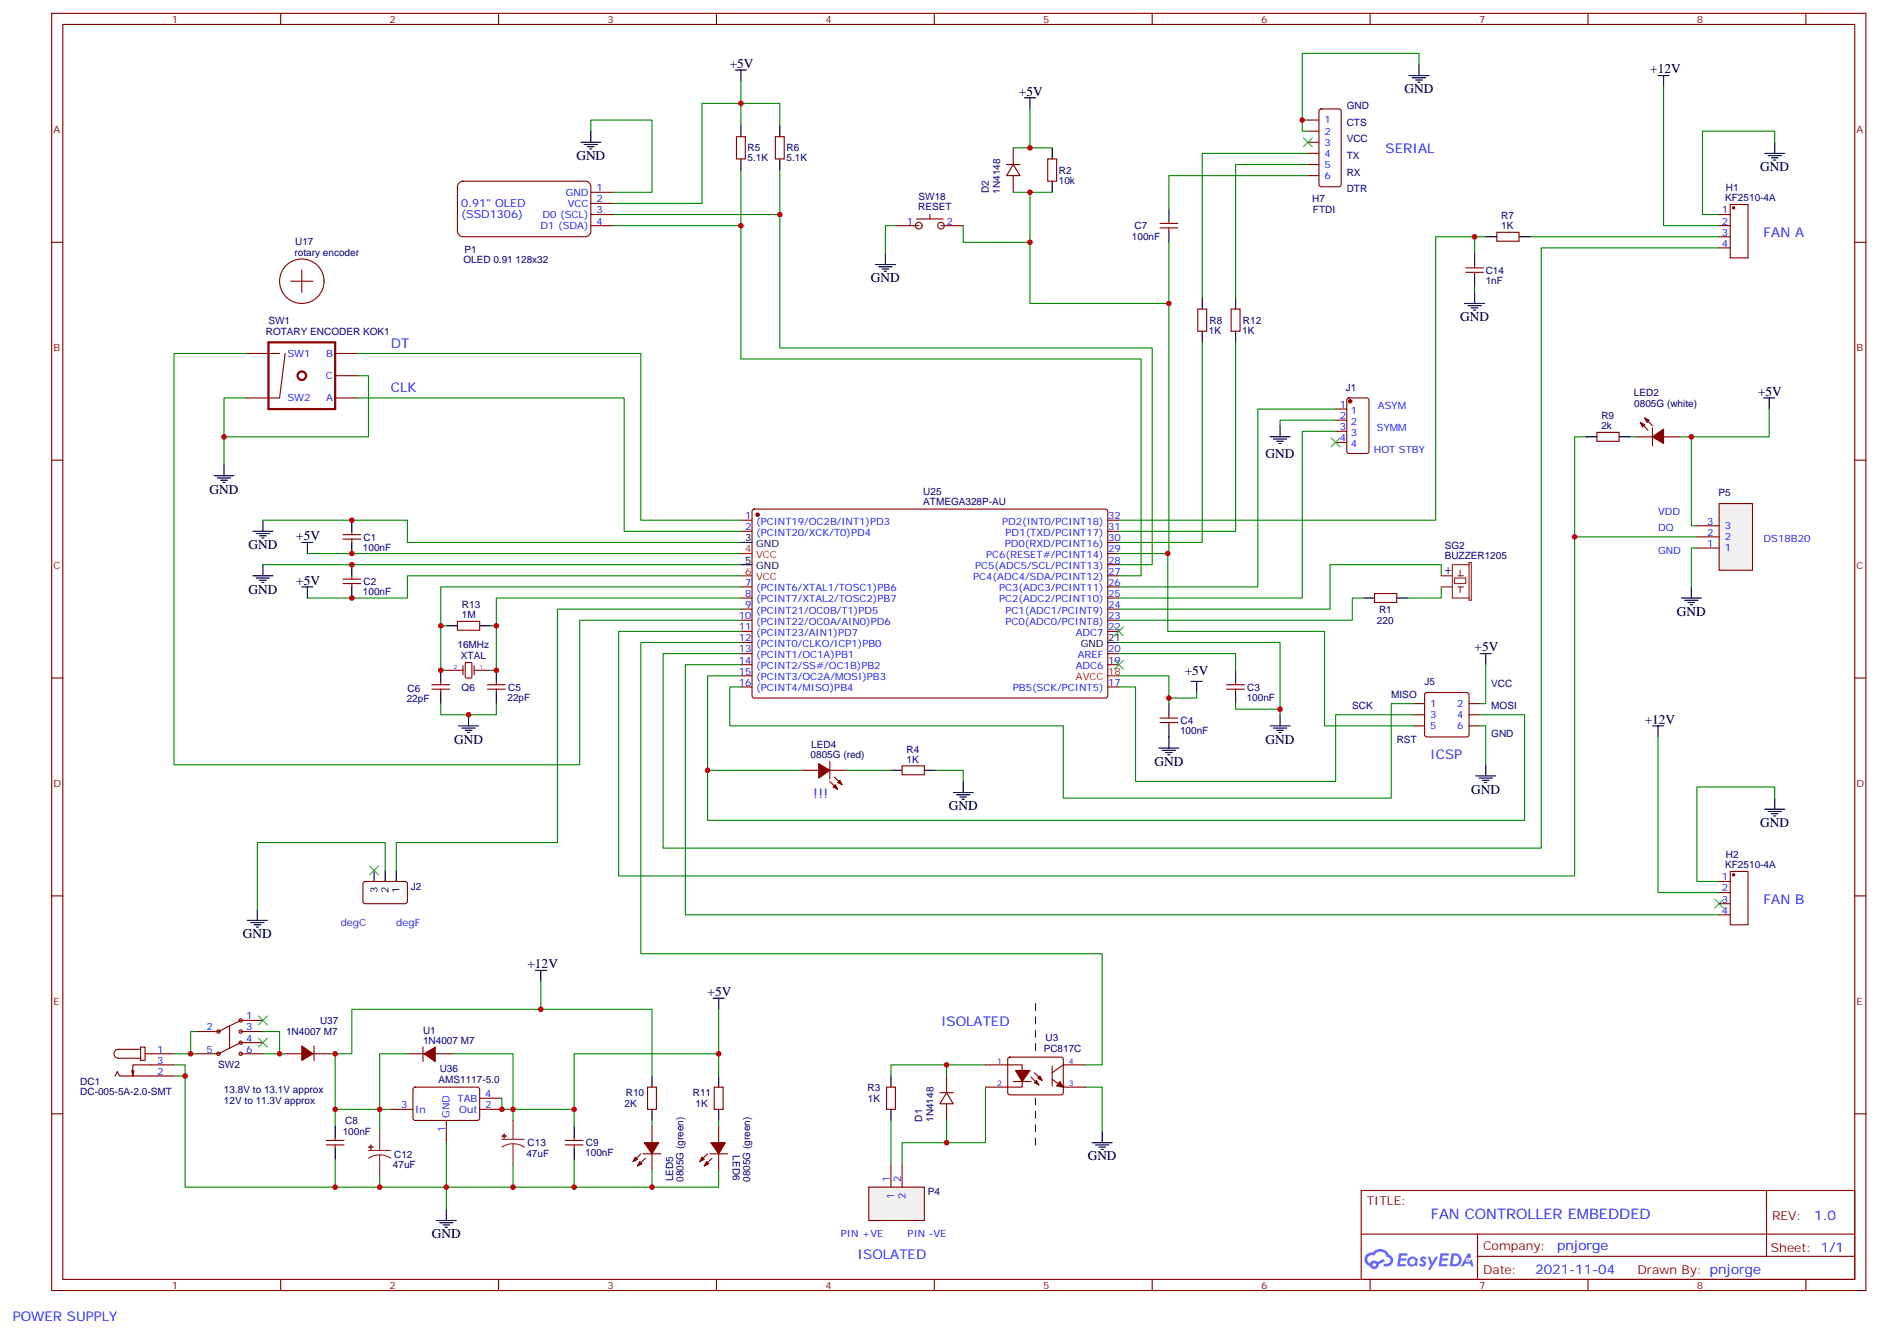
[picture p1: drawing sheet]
<svg xmlns="http://www.w3.org/2000/svg" width="596mm" height="424mm" viewBox="0 0 596 424" stroke-linecap="round" stroke-linejoin="round" font-family="sans-serif">
<g fill="none" stroke="#870000" stroke-width=".35">
<path d="M16.4 4.2h575.7v405.4h-575.7zM19.9 7.8h568.7v398.2h-568.7zM89.1 4.2v3.6M158.2 4.2v3.6M227.4 4.2v3.6M296.5 4.2v3.6M365.7 4.2v3.6M434.8 4.2v3.6M503.9 4.2v3.6M573.1 4.2v3.6M16.4 76.9h3.5M588.6 76.9h3.5"/>
<path d="M16.4 146.1h3.5M588.6 146.1h3.5M16.4 215.2h3.5M588.6 215.2h3.5M16.4 284.3h3.5M588.6 284.3h3.5M16.4 353.5h3.5M588.6 353.5h3.5M432 377.8h156.6v28.2h-156.6zM560.6 377.8v20.9M432 391.7h156.5M468.9 398.7h119.6"/>
<path d="M468.9 391.7v14.1M89.1 406v3.6M158.2 406v3.6M227.4 406v3.6M296.5 406v3.6M365.7 406v3.6M434.8 406v3.6M503.9 406v3.6M573.1 406v3.6"/>
</g>
<g fill="#5487ff">
<path d="M451 399a1.22 1.22 0 0 1 1.7 .3l-.4 .5a.47 .47 0 0 0-.4-.4 .47 .47 0 0 0-.5 .2l.2 .3a1.14 1.14 0 0 1 .8 1.7 1.14 1.14 0 0 1-1.9 0l-.2-.2 .4-.5 .8 .4a.29 .29 0 0 0 .3-.3 .29 .29 0 0 0-.3-.3 1.04 1.04 0 0 1-.5-1.7z"/>
<path d="M444 397.8h2.3l.4 .1-.2 .5-1.8 .1-.1 .9h1.5l.3 .3-.4 .4h-1.5l-.2 1.1h1.7l.2 .3-.2 .4h-2.6z"/>
<path d="M457.1 397.8l2.7 .1-.1 .5-1.9 .1-.1 .9h1.5l.4 .3-.4 .4h-1.6l-.2 1.1h1.8l.2 .3-.2 .4h-2.7z"/>
<path d="M465.9 397.8h.7l.3 1.2-.6 .3a.69 .69 0 0 0-1 .3 .69 .69 0 0 0 .4 1 .69 .69 0 0 0 .9-.6l.5-.3 .5 2.2h-.7l-.3-.9h-1.7l-.5 .9h-.9z"/>
<path d="M453.1 398.8h.8l.6 1.9 1.1-1.9h.8l-2.5 4.2h-.8l.9-1.5z"/>
<path d="M460.7 397.8l-.6 4.1h1.3a2.11 2.11 0 0 0 2.5-2.1 2.11 2.11 0 0 0-2.6-2zM461.4 398.5a1.43 1.43 0 0 1 1.6 1.6 1.43 1.43 0 0 1-2 1.1z"/>
<path d="M447 399.4a1.54 1.54 0 0 0-.1 2.1 1.54 1.54 0 0 0 2.1 .2l.7 .2 .2-2.3-.5-.3a1.49 1.49 0 0 0-2.4 .1zM447.2 400.4a.95 .95 0 0 1 1.9 0 .95 .95 0 0 1-1.9 0z"/>
<path d="M433.7 398.1a2.18 2.18 0 0 0 1 3.8 1.44 1.44 0 0 0 1.7 .9 1.44 1.44 0 0 0 1.1-1.5l2-1-.4-.8-1.9 1a1.47 1.47 0 0 0-2.4 .5 1.39 1.39 0 0 1-.7-2 1.39 1.39 0 0 1 2-.5 2.12 2.12 0 0 1 2.2-1.3 2.12 2.12 0 0 1 1.8 1.7 1.14 1.14 0 0 1 1.1 1.4 1.14 1.14 0 0 1-1.6 .8 .43 .43 0 0 0-.5 .3 .43 .43 0 0 0 .4 .5 1.98 1.98 0 0 0 2.5-1.2 1.98 1.98 0 0 0-1.3-2.5 3.1 3.1 0 0 0-5.2-.7l-.9 .1zM435.6 401.4a.54 .54 0 0 1 1 0 .54 .54 0 0 1-1 0z"/>
<circle cx="465.9" cy="399.9" r=".26"/>
</g>
<g fill="none" stroke="#870000" stroke-width=".35">
<path d="M284.5 71.6h7.1M290.9 69.5h8.4M295.1 68.1v1.4M298.6 71.6h7.1M235.1 165.1h3.6M235.1 168.6h3.6M238.9 161.8l.5-.2h111.7l.4 .7v58.8l-.7 .4h-111.7l-.4-.7v-58.5zM351.5 165.1h3.6M351.5 168.6h3.6M351.5 179.2h3.6M351.5 175.7h3.6M351.5 172.2h3.6"/>
<path d="M235.1 186.3h3.6M235.1 189.8h3.6M235.1 193.3h3.6M235.1 196.8h3.6M351.5 186.3h3.6M351.5 189.8h3.6M351.5 193.3h3.6M351.5 196.8h3.6M351.5 182.7h3.6M235.1 200.4h3.6M235.1 203.9h3.6M235.1 207.4h3.6"/>
<path d="M235.1 211h3.6M235.1 214.5h3.6M235.1 218h3.6M351.5 200.4h3.6M351.5 207.4h3.6M351.5 211h3.6M351.5 218h3.6"/>
<circle cx="291.6" cy="71.6" r="1.06"/>
<circle cx="298.6" cy="71.6" r="1.06"/>
</g>
<circle cx="240.4" cy="163.3" r=".53" fill="#870000" stroke="#870000" stroke-width=".35"/>
<path d="M235.1 172.2h3.6M235.1 179.2h3.6M351.5 203.9h3.6" fill="none" stroke="#000" stroke-width=".35"/>
<path d="M235.1 175.7h3.6M235.1 182.7h3.6M351.5 214.5h3.6" fill="none" stroke="#f00" stroke-width=".35"/>
<path d="M545.6 159.8h10.6v21.2h-10.6z" fill="#f0f0f0" stroke="#870000" stroke-width=".35"/>
<path d="M506.8 137.2h7v2.9h-7zM519.1 138.6h5.3M520.5 134.1l2.5 2.4M521.9 132.6l2.5 2.5M524.4 135.8v5.7M527.9 138.6h5.3M538.5 173.9h7.1M538.5 170.4h7.1M538.5 166.9h7.1" fill="none" stroke="#870000" stroke-width=".35"/>
<g fill="#870000" stroke="#870000" stroke-width=".35">
<path d="M520.5 134.1l1.4 .7-.7 .7z"/>
<path d="M521.9 132.6l1.4 .7-.7 .8z"/>
<path d="M524.4 138.6l3.5-2.4v4.6z"/>
</g>
<path d="M503.2 138.6h3.6M513.8 138.6h3.5" fill="none" stroke="#000" stroke-width=".35"/>
<path d="M300.4 338v3.5M312.7 338h-29.9v3.5" fill="none" stroke="#008700" stroke-width=".35"/>
<path d="M275.7 376.8h17.6v10.5h-17.6z" fill="#f0f0f0" stroke="#870000" stroke-width=".35"/>
<g fill="none" stroke="#870000" stroke-width=".35">
<path d="M415 38.1h3.6M418.8 34.8l.5-.2h5.6l.7 .4v23.6l-.4 .6-5.9 .1-.7-.5v-23.5zM145.8 58l1.1-.5 39.3 .1 1.1 .8 .2 .9-.1 14.5-.5 .8-1.2 .5h-39.2l-.8-.5-.5-1.2v-14.1zM233.7 43.4h2.8v7h-2.8zM246.1 43.4h2.8v7h-2.8zM319.4 52.2h4.3M321.6 52.2l2.1 3.5h-4.3zM321.6 46.9v5.3M321.6 55.7v5.3M332.5 50.4h2.8v7.1h-2.8zM415 41.6h3.6M415 45.2h3.6"/>
<path d="M415 48.7h3.6M415 52.2h3.6M415 55.7h3.6M187.5 68.1h7.1M187.5 71.6h7.1M187.5 61h7.1M187.5 64.6h7.1M368.1 72.3h5.7M368.1 70.9h5.7M370.9 69.9v1M370.9 72.3v1.1M475 73.7h7.1v2.9h-7.1z"/>
<path d="M545.6 68.1h3.5M545.6 71.6h3.5M545.6 75.1h3.5M545.6 78.7h3.5M549.1 64.9h5.6v16.9h-5.6zM92.3 89.3h7M95.8 85.7v7.1M380.1 98.1h2.8v7h-2.8zM390.7 98.1h2.8v7h-2.8zM465.1 86.4h5.7M465.1 85h5.7M468 84v1"/>
<path d="M468 86.4v1.1M78.1 112.2h10.6M90.5 112.2l-1.8 14.1h-10.6M106.4 119.2h7M106.4 112.2h7M106.4 126.3h7M423.9 129.8h3.5M423.9 133.3h3.5M423.9 136.9h3.5M427.6 126.5l.5-.2h5.6l.7 .4v16.5l-.4 .7h-5.9l-.7-.4v-16.5zM423.9 140.4h3.5M108.8 171.1h5.7"/>
<path d="M108.8 169.7h5.7M111.7 168.6v1.1M111.7 171.1v1.1M108.8 185.2h5.7M108.8 183.8h5.7M111.7 182.7v1.1M111.7 185.2v1.1M145.2 197.2h7v2.8h-7zM436.2 188.4h7.1v2.8h-7.1zM137.1 218.7h5.6M137.1 217.3h5.6M139.9 216.3v1"/>
<path d="M139.9 218.7v1.1M141.6 212.7h5.3M146.9 211.3v2.8M147.7 210.4l.3-.1 1.7 .1 .1 4.4-.2 .3-1.6 .1-.3-.2zM150.5 211.3v2.8M150.5 212.7h5.3M154.7 218.7h5.6M154.7 217.3h5.6M157.5 216.3v1M157.5 218.7v1.1M389.3 218.7h5.6M389.3 217.3h5.6"/>
<path d="M392.1 216.3v1M392.1 218.7v1.1M452.3 220l.5-.2h12.7l.5 .2 .2 .5v12.7l-.2 .5-.5 .2h-12.7l-.5-.2-.2-.5v-12.7zM368.1 229.3h5.7M368.1 227.9h5.7M370.9 226.8v1.1M370.9 229.3v1.1M448.6 223.3h3.5M448.6 226.8h3.5M448.6 230.4h3.5M466.2 223.3h3.5M466.2 226.8h3.5"/>
<path d="M466.2 230.4h3.5M254.5 244.5h5.3M263.3 244.5h5.3M263.3 248l2.5 2.5M263.3 241.7v5.6M264.8 246.6l2.4 2.5M286.3 243.1h7v2.8h-7zM115.4 280l.5-.2h13l.4 .7-.1 5.9-.6 .4-13-.1-.4-.6v-5.6zM545.6 279.8h3.5M549.1 276.6h5.6v16.9h-5.6zM545.6 283.3h3.5M545.6 286.8h3.5"/>
<path d="M545.6 290.3h3.5M42.5 339.7l-.3 1.8M44.6 332.3h1.4v4.2h-1.4zM44.6 333h-7a1.41 1.41 0 0 0-1.4 1.4 1.41 1.41 0 0 0 1.4 1.4h7M46 334.4h9.2M55.2 338h-13v3.5l-.4-1.8M72.8 325.6v7.1M76.4 334.4h7M76.4 327.4h7M83.4 330.9h-7l-7.1 3.5h-7M83.4 323.8h-7l-7.1 3.6h-7M90.5 334.4h5.3"/>
<path d="M99.3 334.4h5.3M99.7 332v4.5M129.3 334.4h5.3M134.2 332.3v4.6M138.1 334.4h5.3M312.7 338h11.7v7h-11.7M320 335.7l.5-.2h16.5l.4 .7v10.9l-.7 .4-16.5-.1-.4-.6v-10.6zM333.9 338.3v6.4M344.5 338h-7.1l-3.5 2.4M36.5 341.5l.7-1.4 .7 1.4h17.3M124 352.1h7.1M131.3 345.2l.5-.2 20 .1 .4 .6v9.5l-.7 .4-20-.1-.4-.6v-9.2z"/>
<path d="M141.6 355.6v7.1M152.2 352.1h7.1M152.2 348.5h7.1M205.5 345h2.8v7.1h-2.8zM206.9 357.4v5.3M226.7 345h2.8v7.1h-2.8zM228.1 357.4v5.3M281.3 345h2.9v7.1h-2.9zM298.3 346.8h4.2M300.4 346.8l2.1 3.5h-4.2zM300.4 341.5v5.3M300.4 350.3v5.3"/>
<path d="M321.6 343.3h5.6M327.2 341.8l2.5 2.5M328.3 340.4l2.4 2.5M333.9 342.5l3.5 2.5h7.1M103.5 363.4h5.7M103.5 361.9h5.7M106.4 360.9v1M106.4 363.4v1M179.4 363.4h5.6M179.4 361.9h5.6M182.2 360.9v1M182.2 363.4v1"/>
<path d="M203.4 366.2l-2.5 2.5M204.1 366.2h5.6M204.8 367.6l-2.5 2.5M206.9 366.2v5.3M224.5 366.2l-2.4 2.5M225.2 366.2h5.7M226 367.6l-2.5 2.5M228.1 366.2v5.3M282.8 369.7v7.1M286.3 369.7v7.1"/>
<circle cx="95.8" cy="89.3" r="7.1"/>
<circle cx="69.3" cy="334.4" r=".53"/>
<circle cx="69.3" cy="327.4" r=".53"/>
<circle cx="76.4" cy="334.4" r=".53"/>
<circle cx="76.4" cy="327.4" r=".53"/>
<circle cx="76.4" cy="323.9" r=".53"/>
<circle cx="76.4" cy="330.9" r=".53"/>
</g>
<path d="M328.6 318.6v15.8M328.6 348.5v15.9" fill="none" stroke="#000" stroke-width=".35" stroke-dasharray="2.1 2.1"/>
<g fill="none" stroke="#000" stroke-width=".35">
<path d="M233.4 22.2h3.5M235.1 22.2v3.6M235.1 39.9v3.5M247.5 39.9v3.5M325.1 31h3.5M326.8 31v3.6M447.1 24h6.4M448.2 24.7h4.2M449.3 25.4h2.1M450 26.1h.7M450.3 20.5v3.5M526.2 24h3.5"/>
<path d="M527.9 24v3.5M184.3 45.2h6.4M185.4 45.9h4.2M186.4 46.6h2.2M187.1 47.3h.8M187.5 41.6v3.6M235.1 50.4v3.6M247.5 50.4v3.6M333.9 46.9v3.5M333.9 57.5v3.5M560 48.7h6.4M561.1 49.4h4.2"/>
<path d="M562.2 50.1h2.1M562.9 50.8h.7M563.2 45.2v3.5M370.9 66.3v3.6M370.9 73.4v3.5M471.5 75.1h3.5M482.1 75.1h3.5M277.8 84h6.4M278.9 84.7h4.2M279.9 85.4h2.1M280.6 86.1h.7M281 80.4v3.6"/>
<path d="M381.5 94.5v3.6M392.1 94.5v3.6M464.8 96.3h6.3M465.8 97h4.3M466.9 97.7h2.1M467.6 98.4h.7M468 80.4v3.6M468 87.5v3.5M468 92.8v3.5M381.5 105.1v3.6M392.1 105.1v3.6M403 138.6h6.4"/>
<path d="M404.1 139.3h4.2M406.2 135.1v3.5M559.7 126.3h3.5M561.4 126.3v3.5M67.9 151h6.4M69 151.7h4.2M70 152.4h2.1M70.7 153.1h.7M71.1 147.5v3.5M405.2 140.1h2.1M405.9 140.8h.7M80.3 168.6h6.3"/>
<path d="M81.3 169.3h4.2M82.4 170h2.1M83.1 170.7h.7M83.4 165.1v3.5M83.4 179.2v3.5M95.8 172.2h3.5M97.5 172.2v3.5M111.7 165.1v3.5M111.7 172.2v3.5M111.7 179.2v3.5M80.3 182.7h6.3M81.3 183.4h4.2"/>
<path d="M82.4 184.1h2.1M83.1 184.9h.7M95.8 186.3h3.5M97.5 186.3v3.5M111.7 186.3v3.5M141.6 198.6h3.6M152.2 198.6h3.6M432.7 189.8h3.5M443.3 189.8h3.5M533.6 189.8h6.3M534.6 190.5h4.3M535.7 191.2h2.1"/>
<path d="M536.4 191.9h.7M536.8 186.3v3.5M139.9 212.7v3.6M139.9 219.8v3.5M157.5 212.7v3.6M157.5 219.8v3.5M378 216.3h3.5M379.8 216.3v3.5M392.1 212.7v3.6M392.1 219.8v3.5M469.7 207.4h3.6M471.5 207.4v3.6"/>
<path d="M145.5 230.4h6.4M146.6 231.1h4.2M147.6 231.8h2.2M148.3 232.5h.7M148.7 226.8v3.6M367.8 237.4h6.3M368.8 238.1h4.3M369.9 238.8h2.1M370.6 239.5h.7M370.9 223.3v3.5M370.9 230.4v7M403 230.4h6.4"/>
<path d="M404.1 231.1h4.2M405.2 231.8h2.1M405.9 232.5h.7M406.2 226.8v3.6M524.4 230.4h3.5M526.2 230.4v3.5M282.8 244.5h3.5M293.3 244.5h3.6M302.5 251.5h6.4M303.6 252.2h4.2M304.6 252.9h2.1M305.3 253.6h.7"/>
<path d="M305.7 248v3.5M468.3 246.2h6.4M469.4 246.9h4.2M470.4 247.6h2.1M471.1 248.4h.7M471.5 242.7v3.5M560 256.8h6.4M561.1 257.5h4.2M562.2 258.2h2.1M562.9 258.9h.7M563.2 253.3v3.5M118.7 276.2v3.6"/>
<path d="M122.2 276.2v3.6M125.8 276.2v3.6M78.5 292.1h6.3M79.6 292.8h4.2M80.6 293.5h2.1M81.3 294.2h.7M81.7 288.6v3.5M169.9 308h3.5M171.6 308v3.5M226.3 316.8h3.5M228.1 316.8v3.5M106.4 357.4v3.5"/>
<path d="M182.2 357.4v3.5M206.9 341.5v3.5M206.9 352.1v3.5M228.1 341.5v3.5M228.1 352.1v3.5M282.8 341.5v3.5M282.8 352.1v3.5M349.8 359.1v3.6M106.4 364.4v3.5M182.2 364.4v3.5M346.6 362.7h6.4M347.7 363.4h4.2"/>
<path d="M348.7 364.1h2.1M349.4 364.8h.7M138.5 387.3h6.3M139.5 388.1h4.3M140.6 388.8h2.1M141.3 389.5h.7M141.6 383.8v3.5"/>
</g>
<g fill="none" stroke="#008700" stroke-width=".35">
<path d="M235.1 25.8v14.1M247.5 39.9v-7.1h-24.7v31.8h-28.2M326.8 34.6v12.3M413.3 38.1v3.5h1.7M450.3 20.5v-3.6h-37v21.2h1.7M527.9 27.5v44.1h17.7M187.5 41.6v-3.5h19.4v22.9h-12.3M235.1 54v17.6h-40.5M247.5 54v14.1h-52.9M321.6 46.9h12.3M415 55.7h-44.1v10.6M415 48.7h-33.5v45.8"/>
<path d="M415 52.2h-22.9v42.3M563.2 45.2v-3.6h-22.9v26.5h5.3M235.1 71.6v42.3h127v68.8h-7M247.5 68.1v42.3h118.2v68.8h-10.6M284.5 71.6h-3.5v8.8M305.7 71.6v5.3h21.1v19.4h44.1v79.4h-.3M321.6 61h12.3M326.8 61v15.9M370.9 76.9v19.4M468 75.1h-12.4v90h-100.5M471.5 75.1h-3.5v5.3M485.6 75.1h60"/>
<path d="M545.6 78.7h-56.5v190.5h-278.7v-61.8h24.7M468 91v1.8M78.1 112.2h-22.9v130.5h128.8v-45.9h51.1M113.4 119.2h3.5v19.4h-45.8M113.4 112.2h90v52.9h31.7M381.5 108.7v63.5h-26.4M392.1 108.7v59.9h-37M78.1 126.3h-7v21.2M113.4 126.3h84.7v42.3h37M423.9 133.3h-17.7v1.8M423.9 129.8h-24.7v56.5h-44.1M423.9 136.9h-10.6v52.9h-58.2"/>
<path d="M503.2 138.6h-3.5v31.8M517.3 138.6h1.8M533.2 138.6h3.6v28.3h1.7M561.4 129.8v8.8h-24.6M83.4 165.1h45.9v7.1h105.8M83.4 179.2h151.7M97.5 175.7h137.6M355.1 175.7h15.5v24.7h49.7v30h28.3M538.5 173.9h-1.7v12.4M538.5 170.4h-38.8v107.6h-303.4v-77.6h38.8M139.9 198.6h1.7M155.8 198.6h1.7"/>
<path d="M235.1 182.7h-105.8v7.1h-31.8M235.1 186.3h-95.2v26.4h1.7M235.1 189.8h-77.6v22.9h-1.7M235.1 193.3h-58.2v74.1h-51.1v8.8M432.7 189.8h-3.5v7h-74.1M457.4 186.3v3.5h-10.6M457.4 182.7v-3.5h-35.3v14.1h-67M235.1 203.9h-31.7v98.8h146.4v35.3h-5.3M235.1 211h-17.6v79.3h328.1M235.1 214.5h-10.6v45.8h259.3v-33.5h-14.1M235.1 218h-3.5v12.4h105.8v22.9h104.1v-30h7.1M355.1 214.5h15.8v8.8"/>
<path d="M355.1 207.4h37v5.3M355.1 203.9h51.1v22.9M355.1 218h5.3v30h63.5v-21.2h24.7M379.8 219.8v1.7h-8.9M471.5 211v12.3h-1.8M139.9 223.3v3.5h17.6v-3.5M392.1 223.3v1.8h14.1M469.7 230.4h1.8v12.3M526.2 233.9v49.4h19.4M224.5 244.5h30M268.6 244.5h14.2M296.9 244.5h8.8v3.5"/>
<path d="M563.2 253.3v-3.5h-24.7v30h7.1M122.2 276.2v-8.8h-40.5v21.2M171.6 311.5v8.8M55.2 338h3.5v3.5M55.2 334.4h7.1M62.3 327.4h-1.8v7M83.4 327.4h5.3v7M83.4 334.4h7.1M104.6 334.4h1.8v23M106.4 334.4h5.3v-14.1h95.2v21.2M129.3 334.4h-8.8v24.7M143.4 334.4h19.4v17.7h19.4v5.3"/>
<path d="M228.1 334.4h-45.9v17.7M228.1 320.3v21.2M55.2 341.5h3.5v35.3h104.1v-7.1M106.4 352.1h17.6M159.3 348.5v3.6h3.5v3.5M206.9 355.6v1.8M228.1 355.6v1.8M282.8 355.6v14.1M300.4 355.6v7.1h-14.1v7M312.7 345v17.7h-12.3M344.5 345h5.3v14.1M106.4 367.9v8.9"/>
<path d="M120.5 373.2v3.6M141.6 362.7v21.1M182.2 367.9v8.9h-19.4M206.9 371.5v5.3M228.1 371.5v5.3h-45.9"/>
</g>
<g fill="#870000" stroke="#870000" stroke-width=".35">
<path d="M336.4 343.3l1 1.7-2.1-.3z"/>
<path d="M328.3 343.6l.7-.7 .7 1.4z"/>
<path d="M329.3 342.2l.7-.7 .7 1.4z"/>
<path d="M322.3 339.7h4.5l-2.4 3.6z"/>
<path d="M203 368.7l.7 .7-1.4 .7z"/>
<path d="M201.6 367.2l.7 .7-1.4 .8z"/>
<path d="M204.4 362.7h4.6l-2.1 3.5z"/>
<path d="M224.2 368.7l.7 .7-1.4 .7z"/>
<path d="M222.8 367.2l.7 .7-1.4 .8z"/>
<path d="M225.6 362.7h4.6l-2.1 3.5z"/>
<path d="M265.8 248.4l.7-.8 .7 1.5z"/>
<path d="M264.4 249.8l.7-.7 .7 1.4z"/>
<path d="M259.8 242.4l3.5 2.1-3.5 2.4z"/>
<path d="M95.8 332l3.5 2.4-3.5 2.1z"/>
<path d="M134.6 334.4l3.5-2.1v4.6z"/>
<circle cx="428.4" cy="127.4" r=".53"/>
<circle cx="550.2" cy="66" r=".35"/>
<circle cx="550.2" cy="277.6" r=".35"/>
</g>
<g fill="none" stroke="#870000" stroke-width=".71">
<path d="M85.2 108.7h21.2v21.1h-21.2z"/>
<circle cx="95.8" cy="119.2" r="1.35"/>
</g>
<g fill="none" stroke="#3c3" stroke-width=".35">
<path d="M413.6 43.7l2.9 2.9M416.5 43.7l-2.9 2.9M422.5 139l2.8 2.8M425.3 139l-2.8 2.8M353.7 199l2.8 2.8M356.5 199l-2.8 2.8M353.7 209.5l2.8 2.9M356.5 209.5l-2.8 2.9M117.3 274.8l2.8 2.8M120.1 274.8l-2.8 2.8M544.2 285.4l2.8 2.8M547 285.4l-2.8 2.8"/>
<path d="M82 322.4l2.8 2.9M82 329.5l2.8 2.8M84.8 322.4l-2.8 2.9M84.8 329.5l-2.8 2.8"/>
</g>
<g fill="none" stroke="#8c2424" stroke-width=".35">
<path d="M466.2 179.2h-5.3v10.6h5.3M466.2 178.5h.7v12h-.7zM457.4 182.7h3.5M457.4 186.3h3.5M461.6 183.4h3.5v1.8h-3.5zM462.7 182.7h1.7M462.7 186.3h1.7M463.4 181v1.7M463.4 186.3v1.7M120.5 359.1v6M162.8 355.6v6M116.9 365.1h7.1"/>
<path d="M120.5 366.5l1.8 .3 1.7 .8M120.5 366.5l-1.9 .3-1.7 .8M120.5 366.5v6.7M159.3 361.6h7M162.8 363l1.9 .2 1.6 .9M162.8 363l-1.8 .2-1.7 .9M162.8 363v6.7"/>
</g>
<g fill="#8c2424" stroke="#8c2424" stroke-width=".35">
<path d="M116.9 364.1h1.5z"/>
<path d="M117.7 363.4v1.4z"/>
<path d="M159.3 360.5l1.4 .1z"/>
<path d="M160 359.8v1.4z"/>
</g>
<g fill="#c00">
<circle cx="300.4" cy="338" r=".88"/>
<circle cx="71.1" cy="138.6" r=".88"/>
<circle cx="111.7" cy="165.1" r=".88"/>
<circle cx="111.7" cy="189.8" r=".88"/>
<circle cx="326.8" cy="46.9" r=".88"/>
<circle cx="235.1" cy="32.8" r=".88"/>
<circle cx="162.8" cy="376.8" r=".88"/>
<circle cx="106.4" cy="352.1" r=".88"/>
<circle cx="120.5" cy="352.1" r=".88"/>
<circle cx="162.8" cy="352.1" r=".88"/>
<circle cx="182.2" cy="376.8" r=".88"/>
<circle cx="206.9" cy="376.8" r=".88"/>
<circle cx="141.6" cy="376.8" r=".88"/>
<circle cx="247.5" cy="68.1" r=".88"/>
<circle cx="235.1" cy="71.6" r=".88"/>
<circle cx="148.7" cy="226.8" r=".88"/>
<circle cx="536.8" cy="138.6" r=".88"/>
<circle cx="111.7" cy="175.7" r=".88"/>
<circle cx="111.7" cy="179.2" r=".88"/>
<circle cx="499.7" cy="170.4" r=".88"/>
<circle cx="406.2" cy="225.1" r=".88"/>
<circle cx="370.9" cy="221.5" r=".88"/>
<circle cx="370.6" cy="175.7" r=".88"/>
<circle cx="326.8" cy="61" r=".88"/>
<circle cx="326.8" cy="76.9" r=".88"/>
<circle cx="224.5" cy="244.5" r=".88"/>
<circle cx="413.3" cy="38.1" r=".88"/>
<circle cx="139.9" cy="212.7" r=".88"/>
<circle cx="157.5" cy="212.7" r=".88"/>
<circle cx="157.5" cy="198.6" r=".88"/>
<circle cx="139.9" cy="198.6" r=".88"/>
<circle cx="120.5" cy="376.8" r=".88"/>
<circle cx="88.7" cy="334.4" r=".88"/>
<circle cx="106.4" cy="376.8" r=".88"/>
<circle cx="60.5" cy="334.4" r=".88"/>
<circle cx="182.2" cy="352.1" r=".88"/>
<circle cx="228.1" cy="334.4" r=".88"/>
<circle cx="106.4" cy="334.4" r=".88"/>
<circle cx="159.3" cy="352.1" r=".88"/>
<circle cx="58.7" cy="341.5" r=".88"/>
<circle cx="370.9" cy="96.3" r=".88"/>
<circle cx="468" cy="75.1" r=".88"/>
<circle cx="171.6" cy="320.3" r=".88"/>
<circle cx="300.4" cy="362.7" r=".88"/>
</g>
<text font-size="4.6" fill="#00f" x="454.1" y="386.9">FAN CONTROLLER EMBEDDED</text>
<g font-size="4.2">
<text x="231.6" y="21.5">+5V</text>
<text x="523.7" y="23.3">+12V</text>
<text x="445.7" y="29.6">GND</text>
<text x="323.3" y="30.3">+5V</text>
<text x="182.9" y="50.8">GND</text>
<text x="558.6" y="54.3">GND</text>
<text x="276.4" y="89.6">GND</text>
<text x="463.4" y="102">GND</text>
<text x="557.9" y="125.6">+5V</text>
<text x="401.6" y="145.3">GND</text>
<text x="66.5" y="156.6">GND</text>
<text x="94" y="171.4">+5V</text>
<text x="78.8" y="174.3">GND</text>
<text x="94" y="185.6">+5V</text>
<text x="460.8" y="182.7" transform="rotate(-90 460.8 182.7)">+</text>
<text x="78.8" y="188.4">GND</text>
<text x="532.2" y="195.4">GND</text>
<text x="468" y="206.7">+5V</text>
<text x="376" y="214.1">+5V</text>
<text x="521.9" y="229.7">+12V</text>
<text x="144.1" y="236">GND</text>
<text x="401.6" y="236">GND</text>
<text x="366.4" y="243.1">GND</text>
<text x="466.9" y="251.9">GND</text>
<text x="301.1" y="257.2">GND</text>
<text x="558.6" y="262.5">GND</text>
<text x="77.1" y="297.7">GND</text>
<text x="167.4" y="307.3">+12V</text>
<text x="224.5" y="316.1">+5V</text>
<text x="345.2" y="368.3">GND</text>
<text x="137.1" y="393">GND</text>
</g>
<g font-size="4.2" fill="#00f">
<text x="439.7" y="48.7">SERIAL</text>
<text x="559.7" y="75.1">FAN A</text>
<text x="124" y="110.4">DT</text>
<text x="124" y="124.5">CLK</text>
<text x="453.8" y="240.9">ICSP</text>
<text x="258.1" y="253.3">!!!</text>
<text x="559.7" y="286.8">FAN B</text>
<text x="298.6" y="325.6">ISOLATED</text>
<text x="575.8" y="387.1">1.0</text>
<text x="272.2" y="399.7">ISOLATED</text>
<text x="494.2" y="396.6">pnjorge</text>
<text x="487.2" y="404.5">2021-11-04</text>
<text x="4.1" y="419.1">POWER SUPPLY</text>
</g>
<g font-size="3.9" fill="#800">
<text x="433.7" y="382.4">TITLE:</text>
<text x="562.4" y="387.1">REV:</text>
<text x="470.6" y="396.6">Company:</text>
<text x="562" y="397.2">Sheet: 1/1</text>
<text x="470.6" y="404.3">Date:</text>
<text x="519.7" y="404.4">Drawn By: pnjorge</text>
</g>
<g font-size="3.5" fill="#00f">
<text x="146.3" y="65.6">0.91&quot; OLED</text>
<text x="146.3" y="69.1">(SSD1306)</text>
</g>
<g font-size="3.2" fill="#800">
<text x="54.5" y="7.2">1</text>
<text x="123.6" y="7.2">2</text>
<text x="192.8" y="7.2">3</text>
<text x="261.9" y="7.2">4</text>
<text x="331.1" y="7.2">5</text>
<text x="400.2" y="7.2">6</text>
<text x="469.4" y="7.2">7</text>
<text x="538.5" y="7.2">8</text>
<text x="16.9" y="42.3">A</text>
<text x="589.1" y="42.3">A</text>
<text x="16.9" y="111.5">B</text>
<text x="589.1" y="111.5">B</text>
<text x="16.9" y="180.6">C</text>
<text x="589.1" y="180.6">C</text>
<text x="16.9" y="249.8">D</text>
<text x="589.1" y="249.8">D</text>
<text x="16.9" y="318.9">E</text>
<text x="589.1" y="318.9">E</text>
<text x="54.5" y="409">1</text>
<text x="123.6" y="409">2</text>
<text x="192.8" y="409">3</text>
<text x="261.9" y="409">4</text>
<text x="331.1" y="409">5</text>
<text x="400.2" y="409">6</text>
<text x="469.4" y="409">7</text>
<text x="538.5" y="409">8</text>
</g>
<g font-size="3.2" fill="#000080">
<text x="427.4" y="34.6">GND</text>
<text x="427.4" y="39.9">CTS</text>
<text x="427.4" y="45.2">VCC</text>
<text x="237.2" y="51.2">5.1K</text>
<text x="237.2" y="48">R5</text>
<text x="249.6" y="51.2">5.1K</text>
<text x="249.6" y="48">R6</text>
<text x="427.4" y="50.4">TX</text>
<text x="336" y="58.3">10k</text>
<text x="336" y="55.1">R2</text>
<text x="427.4" y="55.7">RX</text>
<text x="291.5" y="63.4">SW18</text>
<text x="313.9" y="61.4" transform="rotate(-90 313.9 61.4)">D2</text>
<text x="317.4" y="61.5" transform="rotate(-90 317.4 61.5)">1N4148</text>
<text x="416.5" y="64">H7</text>
<text x="427.4" y="61">DTR</text>
<text x="547.5" y="63.9">KF2510-4A</text>
<text x="547.7" y="60.6">H1</text>
<text x="291.4" y="66.6">RESET</text>
<text x="416.7" y="67.5">FTDI</text>
<text x="476.4" y="69.5">R7</text>
<text x="93.7" y="77.8">U17</text>
<text x="359.2" y="76.3">100nF</text>
<text x="360" y="72.8">C7</text>
<text x="476.4" y="72.7">1K</text>
<text x="93.5" y="81.1">rotary encoder</text>
<text x="147" y="83.3">OLED 0.91 128x32</text>
<text x="147.4" y="80.2">P1</text>
<text x="471.5" y="86.8">C14</text>
<text x="471.5" y="90">1nF</text>
<text x="84.3" y="106.2">ROTARY ENCODER KOK1</text>
<text x="85.2" y="102.7">SW1</text>
<text x="383.6" y="105.9">1K</text>
<text x="383.9" y="102.8">R8</text>
<text x="394.2" y="105.9">1K</text>
<text x="394.5" y="102.8">R12</text>
<text x="427" y="123.9">J1</text>
<text x="518.5" y="125.7">LED2</text>
<text x="518.6" y="129.2">0805G (white)</text>
<text x="508.2" y="136.2">2k</text>
<text x="508.2" y="133">R9</text>
<text x="293" y="160.4">ATMEGA328P-AU</text>
<text x="293" y="157.2">U25</text>
<text x="545.3" y="157.5">P5</text>
<text x="115.4" y="171.5">C1</text>
<text x="115.2" y="174.7">100nF</text>
<text x="458.5" y="177.4">BUZZER1205</text>
<text x="458.5" y="174.3">SG2</text>
<text x="115.4" y="185.6">C2</text>
<text x="115.2" y="188.8">100nF</text>
<text x="146.6" y="196.1">1M</text>
<text x="146.6" y="193">R13</text>
<text x="437" y="198">220</text>
<text x="437.6" y="194.5">R1</text>
<text x="145.2" y="205.7">16MHz</text>
<text x="146.3" y="209.2">XTAL</text>
<text x="129.3" y="219.5">C6</text>
<text x="146.5" y="219.2">Q6</text>
<text x="161.3" y="219.2">C5</text>
<text x="395.8" y="219.2">C3</text>
<text x="441.5" y="221.5">MISO</text>
<text x="452.1" y="217.4">J5</text>
<text x="473.3" y="218">VCC</text>
<text x="129.1" y="222.7">22pF</text>
<text x="161" y="222.4">22pF</text>
<text x="395.6" y="222.3">100nF</text>
<text x="429.2" y="225.1">SCK</text>
<text x="473.3" y="225.1">MOSI</text>
<text x="374.5" y="232.9">100nF</text>
<text x="374.6" y="229.7">C4</text>
<text x="473.3" y="233.9">GND</text>
<text x="257.5" y="237.4">LED4</text>
<text x="287.7" y="238.9">R4</text>
<text x="443.3" y="235.7">RST</text>
<text x="257.2" y="240.6">0805G (red)</text>
<text x="287.7" y="242">1K</text>
<text x="547.5" y="275.5">KF2510-4A</text>
<text x="547.7" y="272.2">H2</text>
<text x="130.4" y="282.3">J2</text>
<text x="90.8" y="328.5">1N4007 M7</text>
<text x="101.6" y="325">U37</text>
<text x="134.2" y="328.1">U1</text>
<text x="134.2" y="331.3">1N4007 M7</text>
<text x="331.2" y="333.8">PC817C</text>
<text x="331.8" y="330.3">U3</text>
<text x="69.3" y="339.1">SW2</text>
<text x="139.5" y="340.4">U36</text>
<text x="25.5" y="347.6">DC-005-5A-2.0-SMT</text>
<text x="25.5" y="344.4">DC1</text>
<text x="71.1" y="346.8">13.8V to 13.1V approx</text>
<text x="139.1" y="343.6">AMS1117-5.0</text>
<text x="198.6" y="347.9">R10</text>
<text x="219.9" y="347.9">R11</text>
<text x="275.4" y="346.1">R3</text>
<text x="71.1" y="350.3">12V to 11.3V approx</text>
<text x="198.2" y="351.2">2K</text>
<text x="220.8" y="351.5">1K</text>
<text x="275.4" y="349.7">1K</text>
<text x="109.5" y="356.7">C8</text>
<text x="292.7" y="355.9" transform="rotate(-90 292.7 355.9)">D1</text>
<text x="296.2" y="356.1" transform="rotate(-90 296.2 356.1)">1N4148</text>
<text x="108.8" y="360.3">100nF</text>
<text x="167.4" y="363.8">C13</text>
<text x="185.9" y="363.8">C9</text>
<text x="124.7" y="370.6">47uF</text>
<text x="125.1" y="367.4">C12</text>
<text x="167" y="367.1">47uF</text>
<text x="185.7" y="367">100nF</text>
<text x="232.6" y="366.6" transform="rotate(90 232.6 366.6)">LED6</text>
<text x="213.7" y="374.9" transform="rotate(-90 213.7 374.9)">LED5</text>
<text x="216.9" y="375.1" transform="rotate(-90 216.9 375.1)">0805G (green)</text>
<text x="238" y="375.1" transform="rotate(-90 238 375.1)">0805G (green)</text>
<text x="294.4" y="379.4">P4</text>
</g>
<g font-size="3.2" fill="#00f">
<text x="420.3" y="39.2">1</text>
<text x="420.3" y="42.7">2</text>
<text x="420.3" y="46.2">3</text>
<text x="420.3" y="49.7">4</text>
<text x="420.3" y="53.3">5</text>
<text x="420.3" y="56.8">6</text>
<text x="179.5" y="62.1">GND</text>
<text x="180.2" y="65.6">VCC</text>
<text x="189.3" y="60.7">1</text>
<text x="189.3" y="64.2">2</text>
<text x="172.2" y="69.1">D0 (SCL)</text>
<text x="189.3" y="67.7">3</text>
<text x="189.3" y="71.3">4</text>
<text x="287.8" y="71.3">1</text>
<text x="300.4" y="71.3">2</text>
<text x="546.4" y="71.3">2</text>
<text x="546.4" y="67.7">1</text>
<text x="171.6" y="72.7">D1 (SDA)</text>
<text x="546.4" y="74.8">3</text>
<text x="546.4" y="78.3">4</text>
<text x="91.2" y="113.2">SW1</text>
<text x="103.5" y="113.2">B</text>
<text x="103.4" y="120.3">C</text>
<text x="91.2" y="127.4">SW2</text>
<text x="103.5" y="127.4">A</text>
<text x="425.2" y="129.5">1</text>
<text x="428.7" y="131.2">1</text>
<text x="437.3" y="129.7">ASYM</text>
<text x="425.2" y="133">2</text>
<text x="425.2" y="136.5">3</text>
<text x="428.7" y="134.8">2</text>
<text x="437" y="136.7">SYMM</text>
<text x="425.2" y="140.1">4</text>
<text x="428.7" y="138.3">3</text>
<text x="428.7" y="141.8">4</text>
<text x="436" y="143.8">HOT STBY</text>
<text x="236.5" y="164.7">1</text>
<text x="240" y="166.5">(PCINT19/OC2B/INT1)PD3</text>
<text x="318" y="166.5">PD2(INT0/PCINT18)</text>
<text x="351.7" y="164.7">32</text>
<text x="526.2" y="163.3">VDD</text>
<text x="541.8" y="166.5">3</text>
<text x="547.3" y="167.9">3</text>
<text x="236.5" y="168.3">2</text>
<text x="240" y="170">(PCINT20/XCK/T0)PD4</text>
<text x="318.9" y="173.6">PD0(RXD/PCINT16)</text>
<text x="319.1" y="170">PD1(TXD/PCINT17)</text>
<text x="351.7" y="171.8">30</text>
<text x="351.7" y="168.3">31</text>
<text x="526.2" y="168.6">DQ</text>
<text x="541.8" y="173.6">1</text>
<text x="541.8" y="170">2</text>
<text x="547.3" y="171.4">2</text>
<text x="559.7" y="172.2">DS18B20</text>
<text x="313" y="177.1">PC6(RESET#/PCINT14)</text>
<text x="351.7" y="178.9">28</text>
<text x="351.7" y="175.3">29</text>
<text x="526.2" y="175.7">GND</text>
<text x="547.3" y="175">1</text>
<text x="236.5" y="185.9">7</text>
<text x="308.9" y="184.1">PC4(ADC4/SDA/PCINT12)</text>
<text x="309.5" y="180.6">PC5(ADC5/SCL/PCINT13)</text>
<text x="351.7" y="185.9">26</text>
<text x="351.7" y="182.4">27</text>
<text x="236.5" y="189.4">8</text>
<text x="240" y="187.7">(PCINT6/XTAL1/TOSC1)PB6</text>
<text x="240" y="191.2">(PCINT7/XTAL2/TOSC2)PB7</text>
<text x="317.1" y="191.2">PC2(ADC2/PCINT10)</text>
<text x="317.1" y="187.7">PC3(ADC3/PCINT11)</text>
<text x="351.7" y="189.4">25</text>
<text x="234.4" y="196.5">10</text>
<text x="236.5" y="193">9</text>
<text x="240" y="194.7">(PCINT21/OC0B/T1)PD5</text>
<text x="319.1" y="194.7">PC1(ADC1/PCINT9)</text>
<text x="351.7" y="196.5">23</text>
<text x="351.7" y="193">24</text>
<text x="234.4" y="200">11</text>
<text x="234.4" y="203.6">12</text>
<text x="240" y="198.3">(PCINT22/OC0A/AIN0)PD6</text>
<text x="240" y="201.8">(PCINT23/AIN1)PD7</text>
<text x="319.1" y="198.3">PC0(ADC0/PCINT8)</text>
<text x="341.4" y="201.8">ADC7</text>
<text x="351.7" y="200">22</text>
<text x="234.4" y="207.1">13</text>
<text x="240" y="205.3">(PCINT0/CLKO/ICP1)PB0</text>
<text x="240" y="208.8">(PCINT1/OC1A)PB1</text>
<text x="342" y="208.8">AREF</text>
<text x="351.7" y="207.1">20</text>
<text x="234.4" y="210.6">14</text>
<text x="234.4" y="214.1">15</text>
<text x="240" y="212.4">(PCINT2/SS#/OC1B)PB2</text>
<text x="240" y="215.9">(PCINT3/OC2A/MOSI)PB3</text>
<text x="341.4" y="212.4">ADC6</text>
<text x="351.7" y="210.6">19</text>
<text x="234.4" y="217.7">16</text>
<text x="240" y="219.4">(PCINT4/MISO)PB4</text>
<text x="321.4" y="219.4">PB5(SCK/PCINT5)</text>
<text x="351.7" y="217.7">17</text>
<text x="453.8" y="224.4">1</text>
<text x="453.8" y="227.9">3</text>
<text x="462.4" y="224.4">2</text>
<text x="462.4" y="227.9">4</text>
<text x="453.8" y="231.4">5</text>
<text x="462.4" y="231.4">6</text>
<text x="546.4" y="279.4">1</text>
<text x="546.4" y="282.9">2</text>
<text x="546.4" y="286.5">3</text>
<text x="108.1" y="293.9">degC</text>
<text x="125.8" y="293.9">degF</text>
<text x="546.4" y="290">4</text>
<text x="78.1" y="323.5">1</text>
<text x="65.5" y="327">2</text>
<text x="78.1" y="327">3</text>
<text x="49.9" y="334.1">1</text>
<text x="65.5" y="334.1">5</text>
<text x="78.1" y="334.1">6</text>
<text x="78.1" y="330.6">4</text>
<text x="49.9" y="341.1">2</text>
<text x="49.9" y="337.6">3</text>
<text x="127.3" y="351.7">3</text>
<text x="131.8" y="353.1">In</text>
<text x="145.2" y="349.6">TAB</text>
<text x="145.8" y="353.1">Out</text>
<text x="154" y="351.7">2</text>
<text x="154" y="348.2">4</text>
<text x="141.3" y="359.4" transform="rotate(-90 141.3 359.4)">1</text>
<text x="142.7" y="354.9" transform="rotate(-90 142.7 354.9)">GND</text>
<text x="282.4" y="375" transform="rotate(-90 282.4 375)">1</text>
<text x="285.9" y="375" transform="rotate(-90 285.9 375)">2</text>
<text x="283.8" y="380.5" transform="rotate(-90 283.8 380.5)">1</text>
<text x="287.3" y="380.5" transform="rotate(-90 287.3 380.5)">2</text>
<text x="266.9" y="392.6">PIN +VE</text>
<text x="288" y="392.6">PIN -VE</text>
</g>
<g font-size="3.2">
<text x="236.5" y="171.8">3</text>
<text x="240" y="173.6">GND</text>
<text x="236.5" y="178.9">5</text>
<text x="240" y="180.6">GND</text>
<text x="351.7" y="203.6">21</text>
<text x="343" y="205.3">GND</text>
<text x="119.8" y="283.5" transform="rotate(-90 119.8 283.5)">3</text>
<text x="123.3" y="283.5" transform="rotate(-90 123.3 283.5)">2</text>
<text x="126.8" y="283.5" transform="rotate(-90 126.8 283.5)">1</text>
</g>
<g font-size="3.2" fill="#f00">
<text x="236.5" y="175.3">4</text>
<text x="240" y="177.1">VCC</text>
<text x="236.5" y="182.4">6</text>
<text x="240" y="184.1">VCC</text>
<text x="341.5" y="215.9">AVCC</text>
<text x="351.7" y="214.1">18</text>
</g>
<g font-size="2.5" fill="#00f">
<text x="316.5" y="337.6">1</text>
<text x="339.2" y="337.6">4</text>
<text x="316.5" y="344.7">2</text>
<text x="339.2" y="344.7">3</text>
</g>
<g font-size="1.8" fill="#00f">
<text x="144" y="212.4">2</text>
<text x="152.2" y="212.4">1</text>
</g>
</svg>
